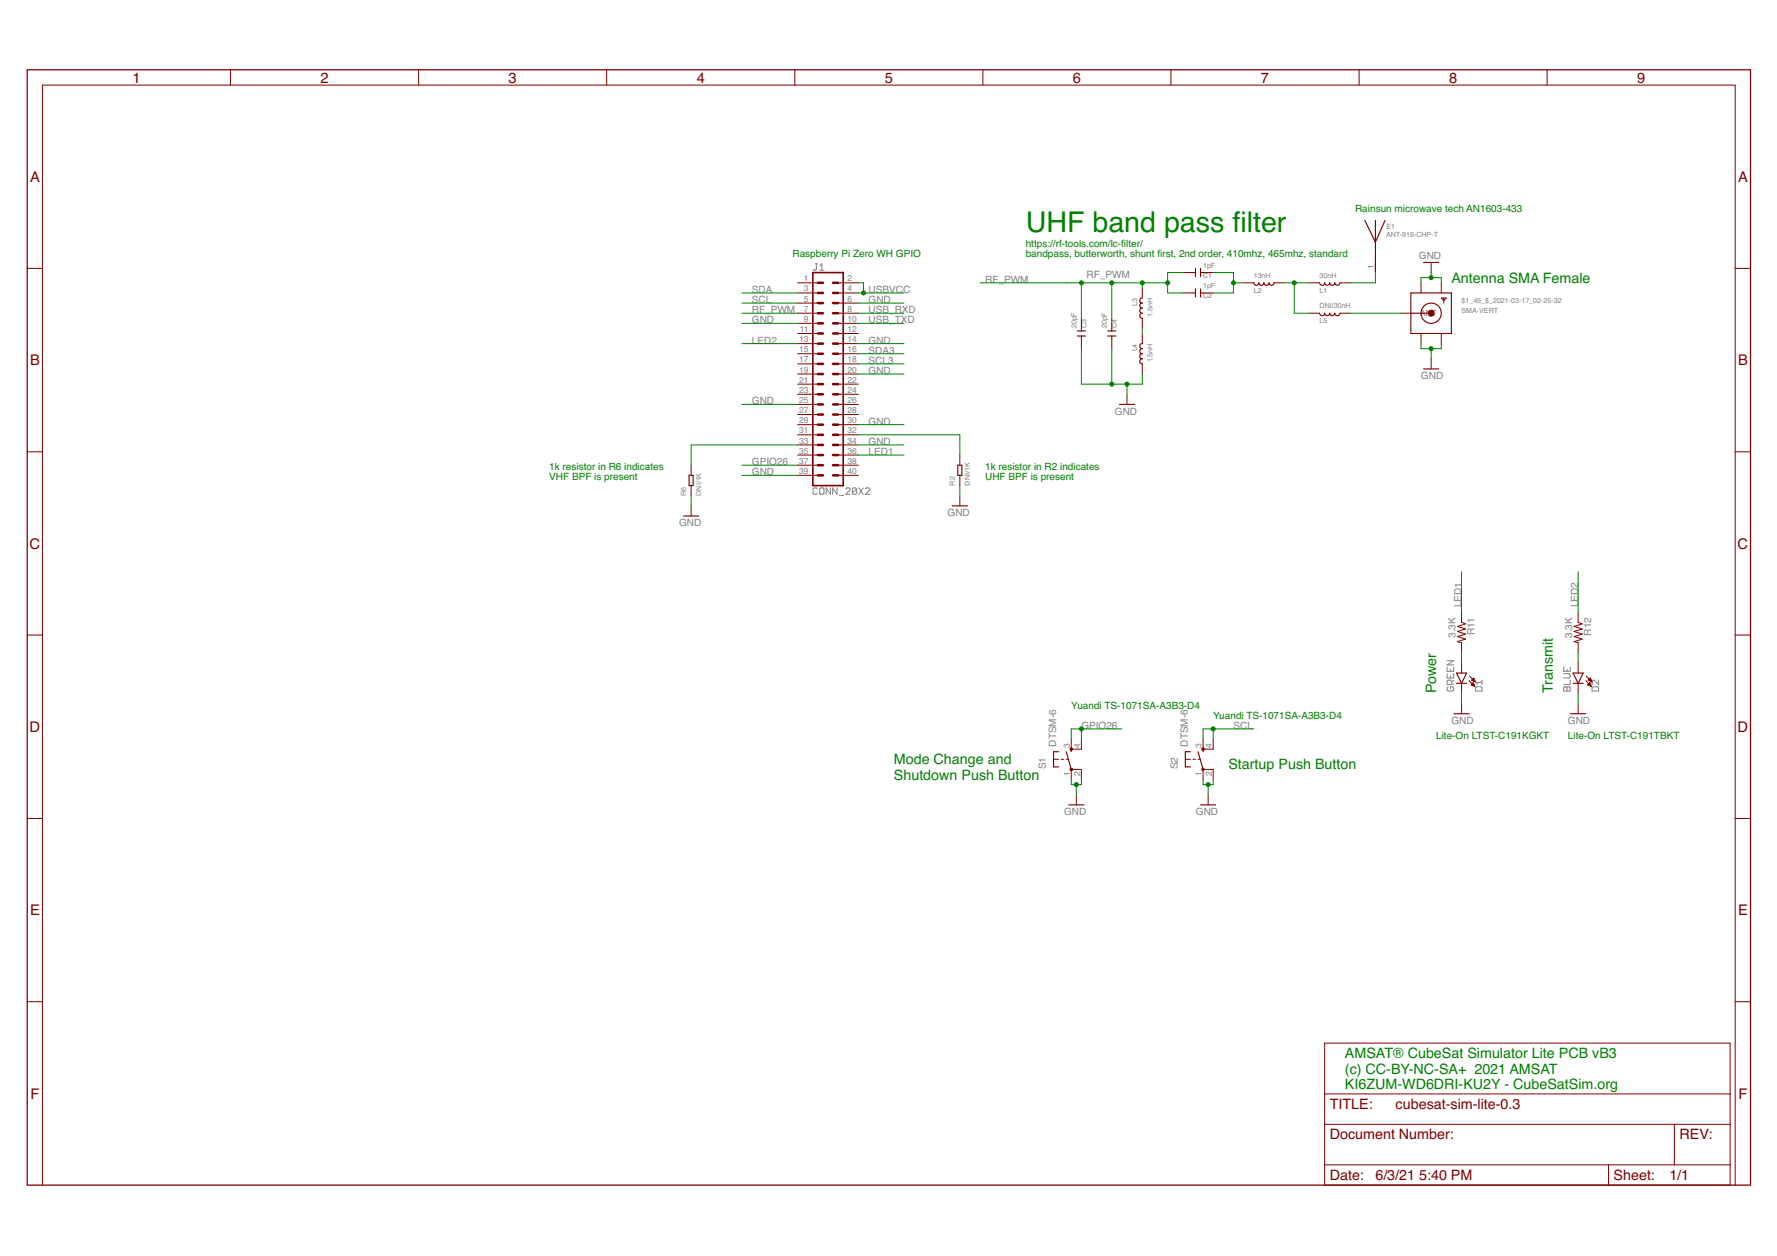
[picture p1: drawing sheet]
<svg xmlns="http://www.w3.org/2000/svg" width="297mm" height="210mm" viewBox="0 0 297 210" stroke-linecap="round" stroke-linejoin="round" font-family="sans-serif">
<g fill="none" stroke="#808080" stroke-width=".17">
<path d="M136.3 44.1h.3M136.5 44.1v.9l-.2 .2-.4-.2M137 45.2h.7M137 44.4l.4-.3v1.1M136.6 81.7l-.1-.2h-.4l-.2 .2v.7l.2 .2h.4l.1-.2M137.2 81.5h.4l.1 .2v.7l-.1 .2h-.4l-.2-.2v-.7zM138.8 81.5v1.1l-.7-1.1v1.1M139.9 81.5v1.1l-.7-1.1v1.1M140.3 82.8h.7M141.4 81.7l.2-.2h.3l.2 .2v.2l-.7 .7h.7M143.2 81.7l-.2-.2h-.4l-.1 .2v.7M143.2 81.7v.7l-.2 .2h-.4l-.1-.2"/>
<path d="M143.2 81.7l-.7 .7M143.6 81.5l.7 1.1M144.3 81.5l-.7 1.1M144.7 81.7l.1-.2h.4l.2 .2v.2l-.7 .7h.7M241.9 111.5v.7h1.1v-.7M241.9 112.6v.7h1.1v-.7M241.9 110.4h1.1l-1.1 .7h1.1M242.1 114.8l-.2 .2v.3l.2 .2h.7l.2-.2v-.3l-.2-.2h-.4v.3M242.4 111.8v.4M242.4 112.9v.4M242.6 114.4v-.5l-.2-.2h-.3l-.2 .2v.5h1.1M243 113.7l-.4 .3"/>
<path d="M246.8 114.8h.7l.2 .2v.5h-1v-.5zM247.7 113.7v.7M247.7 114h-1l.3 .4M261.4 115l.2-.2 .3 .2 .2-.2h.2l.2 .2v.5h-1.1zM261.4 112.6h.9l.2 .2v.3l-.2 .2h-.9M261.4 111.5v.7h1.1v-.7M261.9 111.8v.4M261.9 115v.5M262.5 113.7v.7h-1.1M266.1 115l.2-.2h.7l.2 .2v.5h-1.1zM267.2 113.7v.7l-.7-.7h-.2l-.2 .2v.3l.2 .2"/>
</g>
<path d="M4.6 11.7h288v186.4h-288z" fill="none" stroke="#800000" stroke-width=".21"/>
<g fill="none" stroke="#800000" stroke-width=".17">
<path d="M38.5 11.7v2.5M70 11.7v2.5M101.4 11.7v2.5M132.9 11.7v2.5M164.3 11.7v2.5M195.7 11.7v2.5M227.2 11.7v2.5M258.6 11.7v2.5M4.6 44.9h2.5M133.3 59.1h3.4M133.3 57.4h3.4M133.3 55.7h3.4"/>
<path d="M133.3 54h3.4M133.3 52.3h3.4M133.3 50.7h3.4M133.3 49h3.4M133.3 47.3h3.4M140.1 59.1h3.4M140.1 57.4h3.4M140.1 55.7h3.4M140.1 54h3.4M140.1 52.3h3.4M140.1 50.7h3.4M140.1 49h3.4"/>
<path d="M140.1 47.3h3.4M180.8 53.2v2.1M180.8 56.2v2.1M185.8 53.2v2.1M185.8 56.2v2.1M190.9 48.1v1.7M190.9 53.2v1.7M190.9 55.7v1.7M197.7 49h2.1M197.7 45.6h2.1M200.7 49h2.1M200.7 45.6h2.1"/>
<path d="M207.9 47.3h1.7M213 47.3h1.7M218.9 52.3h1.7M218.9 47.3h1.7M224 52.3h1.7M224 47.3h1.7M229.9 43.9v1.7M234.1 52.3h1.7M237.5 47.3v1.7M237.5 55.7v1.7M239.2 43.9v1.7M239.2 60v1.7"/>
<path d="M240.9 49.8h.9l-.5 .4zM240.9 47.3v1.7M240.9 55.7v1.7M241.3 49.8v.9M290 44.9h2.6M4.6 75.5h2.5M115.5 77.7v1.7M133.3 67.6h3.4M133.3 65.9h3.4M133.3 64.2h3.4M133.3 62.5h3.4M133.3 60.8h3.4"/>
<path d="M133.3 69.3h3.4M133.3 71h3.4M133.3 72.7h3.4M133.3 74.4h3.4M133.3 76.1h3.4M133.3 77.7h3.4M133.3 79.4h3.4M140.1 67.6h3.4M140.1 65.9h3.4M140.1 64.2h3.4M140.1 62.5h3.4M140.1 60.8h3.4"/>
<path d="M140.1 69.3h3.4M140.1 71h3.4M140.1 72.7h3.4M140.1 74.4h3.4M140.1 76.1h3.4M140.1 77.7h3.4M140.1 79.4h3.4M160.4 76.1v1.6M160.4 79.4v1.8M188.4 65.9v1.7M190.9 60.8v1.7M290 75.5h2.6"/>
<path d="M115.5 81.2v1.6M115.5 84.5v1.7M160.4 82.8v1.7M4.6 106.1h2.5M244.3 102.3v1.7l.7 .3-1.4 .4 1.4 .4-1.4 .4 1.4 .5-1.4 .4 1.4 .4-1.4 .4 .7 .2v1.7M244.3 110.8v1.7M244.3 114.2v1.7M244.3 117.6v1.7M245.6 113.7l.9 1M245.7 113l.9 .9M245.9 114.4l.4-.3 .2 .6M245.9 114.4l.6 .3"/>
<path d="M245.9 114.4h.5M246 114.4h.4M246 113.7l.3-.4 .3 .6M246 113.7l.6 .2M246 113.7h.5M246.1 114.3h.2M246.1 113.6h.4M246.1 114.5h.3M246.1 114.2h.2M246.1 113.7h.4M246.1 113.5h.3M246.2 114.2h.1"/>
<path d="M246.2 113.5h.2M246.3 114.6h.2M246.3 113.4h.1M246.3 113.8h.2M246.4 114.7h.1M246.5 113.9h.1M263.8 102.3v1.7l.7 .3-1.4 .4 1.4 .4-1.4 .4 1.4 .5-1.4 .4 1.4 .4-1.4 .4 .7 .2v1.7M263.8 110.8v1.7M263.8 114.2v1.7M263.8 117.6v1.7M265.1 113.7l.9 1M265.2 113l.9 .9"/>
<path d="M265.4 114.4h.5M265.4 114.4l.3-.3 .3 .6M265.4 114.4l.6 .3M265.5 114.4h.4M265.5 113.7h.5M265.5 113.7l.3-.4 .3 .6M265.5 113.7l.6 .2M265.5 114.3h.3M265.6 113.6h.3M265.6 114.5h.3M265.6 114.2h.2M265.6 113.7h.4"/>
<path d="M265.6 113.5h.3M265.7 114.2h.1M265.7 113.5h.2M265.7 114.6h.2M265.8 113.4h.1M265.8 113.8h.2M265.9 114.7h.1M266 113.9h.1M290 106.1h2.6M4.6 136.8h2.5M176.1 126.9h.9M177.4 126.9h.4"/>
<path d="M178.2 126.9h.4M179.1 123.5v1.7h1.7v-1.7M179.1 130.3v-1.7h1.7v1.7M179.9 132.8v1.7M198.1 126.9h.9M199.4 126.9h.4M200.3 126.9h.4M201.1 123.5v1.7h1.7v-1.7M201.1 130.3v-1.7h1.7v1.7M202 132.8v1.7M290 136.8h2.6M4.6 167.4h2.5"/>
<path d="M221.4 174.3h67.8v23.8h-67.8zM290 167.4h2.6M7.1 198.1v-183.9h282.9v183.9M221.4 187.9h67.8M221.4 194.7h67.8M221.4 182.8h67.8M268.9 194.7v3.4M279.9 187.9v6.8"/>
</g>
<g fill="none" stroke="#800000" stroke-width=".42">
<path d="M136.7 59.1h.9M136.7 57.4h.9M136.7 55.7h.9M136.7 54h.9M136.7 52.3h.9M136.7 50.7h.9M136.7 49h.9M136.7 47.3h.9M139.3 59.1h.8M139.3 57.4h.8M139.3 55.7h.8M139.3 54h.8"/>
<path d="M139.3 52.3h.8M139.3 50.7h.8M139.3 49h.8M139.3 47.3h.8M136.7 64.2h.9M136.7 65.9h.9M136.7 67.6h.9M136.7 60.8h.9M136.7 62.5h.9M136.7 76.1h.9M136.7 77.7h.9M136.7 79.4h.9"/>
<path d="M136.7 72.7h.9M136.7 74.4h.9M136.7 71h.9M136.7 69.3h.9M139.3 64.2h.8M139.3 65.9h.8M139.3 67.6h.8M139.3 60.8h.8M139.3 62.5h.8M139.3 76.1h.8M139.3 77.7h.8M139.3 79.4h.8"/>
<path d="M139.3 72.7h.8M139.3 74.4h.8M139.3 71h.8M139.3 69.3h.8"/>
</g>
<path d="M135.9 45.6h5v35.6h-5z" fill="none" stroke="#800000" stroke-width=".28"/>
<g fill="none" stroke="#800000" stroke-width=".19">
<path d="M228.1 36.8l1.8 3.7 1.6-3.7M229.9 36.8v8.8M180.1 56.2h1.3M180.1 55.3h1.3M185.2 56.2h1.3M185.2 55.3h1.3M190.9 49.8a.42 .42 0 0 0-.4 .4 .42 .42 0 0 0 .4 .5 .42 .42 0 0 0-.4 .4 .42 .42 0 0 0 .4 .4 .42 .42 0 0 0-.4 .4 .42 .42 0 0 0 .4 .4 .42 .42 0 0 0-.4 .5 .42 .42 0 0 0 .4 .4M190.9 57.4a.42 .42 0 0 0-.4 .4 .42 .42 0 0 0 .4 .5 .42 .42 0 0 0-.4 .4 .42 .42 0 0 0 .4 .4 .42 .42 0 0 0-.4 .4 .42 .42 0 0 0 .4 .5 .42 .42 0 0 0-.4 .4 .42 .42 0 0 0 .4 .4M199.8 44.9v1.3M199.8 48.3v1.3M200.7 44.9v1.3M200.7 48.3v1.3"/>
<path d="M209.6 47.3a.42 .42 0 0 0 .4 .4 .42 .42 0 0 0 .4-.4 .42 .42 0 0 0 .4 .4 .42 .42 0 0 0 .5-.4 .42 .42 0 0 0 .4 .4 .42 .42 0 0 0 .4-.4 .42 .42 0 0 0 .4 .4 .42 .42 0 0 0 .5-.4M220.6 47.3a.42 .42 0 0 0 .4 .4 .42 .42 0 0 0 .4-.4 .42 .42 0 0 0 .4 .4 .42 .42 0 0 0 .5-.4 .42 .42 0 0 0 .4 .4 .42 .42 0 0 0 .4-.4 .43 .43 0 0 0 .5 .4 .43 .43 0 0 0 .4-.4M220.6 52.3a.42 .42 0 0 0 .4 .5 .42 .42 0 0 0 .4-.5 .42 .42 0 0 0 .4 .5 .42 .42 0 0 0 .5-.5 .42 .42 0 0 0 .4 .5 .42 .42 0 0 0 .4-.5 .43 .43 0 0 0 .5 .5 .43 .43 0 0 0 .4-.5M235.8 49h6.8v6.7h-6.8zM235.8 52.3h3.4M238 43.9h2.5M115.2 79.4h.7v1.8h-.7zM160.1 77.7h.7v1.7h-.7zM187.1 67.6h2.6M238 61.7h2.5M114.3 86.2h2.5M159.2 84.5h2.5"/>
<path d="M243 119.3h2.6M243.5 112.5h1.7l-.9 1.7zM243.5 114.2h1.7M262.5 119.3h2.6M263 114.2h1.6M263 112.5h1.6l-.8 1.7zM177 125.6h-.9v2.6h.9M178.2 125.6l.9 3M178.6 134.5h2.6M179.1 125.2v.4M199 125.6h-.9v2.6h.9M200.3 125.6l.8 3"/>
<path d="M200.7 134.5h2.5M201.1 125.2v.4"/>
<circle cx="239.2" cy="52.3" r="1.69"/>
</g>
<g fill="#800000" stroke="#800000" stroke-width=".17">
<path d="M178.9 128.4h.3v.3h-.3z" fill-rule="evenodd"/>
<path d="M178.9 125h.3v.3h-.3z" fill-rule="evenodd"/>
<path d="M200.9 128.4h.4v.3h-.4z" fill-rule="evenodd"/>
<path d="M200.9 125h.4v.3h-.4z" fill-rule="evenodd"/>
<circle cx="239.2" cy="52.3" r=".51"/>
</g>
<g fill="none" stroke="#008000" stroke-width=".17">
<path d="M124 50.7h9.3M124 57.4h9.3M124 54h9.3M124 49h9.3M124 52.3h9.3M143.5 50.7h7.6M143.5 57.4h7.6M143.5 54h7.6M143.5 49h7.6M143.5 52.3h7.6M143.5 47.3h.8v1.7M143.5 59.1h7.6"/>
<path d="M163.8 47.3h31.4M180.8 58.3v5.9h10.1v-1.7M180.8 47.3v5.9M185.8 47.3v5.9M185.8 58.3v5.9M190.9 47.3v.8M190.9 54.9v.8M197.7 45.6h-2.5v3.4h2.5M202.8 45.6h3.4v3.4h-3.4M206.2 47.3h1.7M214.7 47.3h4.2M216.3 47.3v5h2.6"/>
<path d="M225.7 52.3h8.4M229.9 45.6v1.7h-4.2M237.5 47.3v-.9h3.4v.9M237.5 57.4v.9h3.4v-.9M239.2 45.6v.8M239.2 58.3v1.7M124 79.4h9.3M124 67.6h9.3M124 77.7h9.3M133.3 74.4h-17.8v3.3M143.5 62.5h7.6M143.5 71h7.6"/>
<path d="M143.5 74.4h7.6M143.5 72.7h16.9v3.4M143.5 76.1h7.6M143.5 60.8h7.6M188.4 64.2v1.7M115.5 82.8v1.7M160.4 81.2v1.6M244.3 95.5v6.8M263.8 95.5v6.8M244.3 109.1v1.7M244.3 115.9v1.7M263.8 109.1v1.7"/>
<path d="M263.8 115.9v1.7M179.1 130.3v.8h1.7v-.8M179.9 131.1v1.7M180.8 121.8v1.7M187.5 121.8h-8.4v1.7M201.1 130.3v.8h1.7v-.8M202 131.1v1.7M202.8 121.8v1.7M209.6 121.8h-8.5v1.7"/>
</g>
<g fill="#008000" stroke="#008000" stroke-width=".17">
<circle cx="239.2" cy="46.4" r=".34"/>
<circle cx="239.2" cy="58.3" r=".34"/>
<circle cx="185.8" cy="64.2" r=".34"/>
<circle cx="188.4" cy="64.2" r=".34"/>
<circle cx="179.9" cy="131.1" r=".34"/>
<circle cx="202" cy="131.1" r=".34"/>
<circle cx="202.8" cy="121.8" r=".34"/>
<circle cx="195.2" cy="47.3" r=".34"/>
<circle cx="190.9" cy="47.3" r=".34"/>
<circle cx="185.8" cy="47.3" r=".34"/>
<circle cx="180.8" cy="47.3" r=".34"/>
<circle cx="180.8" cy="121.8" r=".34"/>
<circle cx="216.3" cy="47.3" r=".34"/>
<circle cx="206.2" cy="47.3" r=".34"/>
<circle cx="144.3" cy="49" r=".34"/>
</g>
<g font-size="4.8" fill="#008000">
<text x="171.4" y="38.8">UHF band pass flter</text>
<text x="206" y="38.8">i</text>
</g>
<g font-size="2.5" fill="#800000">
<text x="22.1" y="13.8">1</text>
<text x="53.6" y="13.8">2</text>
<text x="85" y="13.8">3</text>
<text x="116.5" y="13.8">4</text>
<text x="147.9" y="13.8">5</text>
<text x="179.3" y="13.8">6</text>
<text x="210.8" y="13.8">7</text>
<text x="242.2" y="13.8">8</text>
<text x="273.7" y="13.8">9</text>
<text x="5" y="30.4">A</text>
<text x="290.5" y="30.4">A</text>
<text x="5" y="61">B</text>
<text x="290.5" y="61">B</text>
<text x="4.9" y="91.7">C</text>
<text x="290.4" y="91.7">C</text>
<text x="4.9" y="122.3">D</text>
<text x="290.4" y="122.3">D</text>
<text x="5" y="153">E</text>
<text x="290.5" y="153">E</text>
<text x="5.1" y="183.6">F</text>
<text x="290.6" y="183.6">F</text>
</g>
<g font-size="2.4" fill="#008000">
<text x="242.6" y="47.3">Antenna SMA Female</text>
<text x="240.1" y="115.9" transform="rotate(-90 240.1 115.9)">Power</text>
<text x="259.6" y="115.9" transform="rotate(-90 259.6 115.9)">Transmit</text>
<text x="149.4" y="127.7">Mode Change and</text>
<text x="149.4" y="130.3">Shutdown Push Button</text>
<text x="205.3" y="128.6">Startup Push Button</text>
<text x="224.8" y="176.9">AMSAT® CubeSat Simulator Lite PCB vB3</text>
<text x="224.8" y="179.4">(c) CC-BY-NC-SA+ 2021 AMSAT</text>
<text x="224.8" y="182">KI6ZUM-WD6DRI-KU2Y - CubeSatSim.org</text>
</g>
<g font-size="2.4" fill="#800000">
<text x="222.3" y="185.3">TITLE:</text>
<text x="233.3" y="185.3">cubesat-sim-lite-0.3</text>
<text x="222.3" y="190.4">Document Number:</text>
<text x="280.7" y="190.4">REV:</text>
<text x="222.3" y="197.2">Date:</text>
<text x="229.9" y="197.2">6/3/21</text>
<text x="237.2" y="197.2">5:40 PM</text>
<text x="269.7" y="197.2">Sheet:</text>
<text x="279" y="197.2">1/1</text>
</g>
<g font-size="1.7" fill="#008000">
<text x="226.5" y="35.4">Rainsun microwave tech AN1603-433</text>
<text x="171.4" y="41.2">https://rf-tools.com/lc-flter/</text>
<text x="187.4" y="41.2">i</text>
<text x="132.5" y="43">Raspberry Pi Zero WH GPIO</text>
<text x="171.4" y="43">bandpass, butterworth, shunt frst, 2nd order, 410mhz, 465mhz, standard</text>
<text x="193.5" y="43">i</text>
<text x="91.8" y="78.5">1k resistor in R6 indicates</text>
<text x="91.8" y="80.3">VHF BPF is present</text>
<text x="164.7" y="78.5">1k resistor in R2 indicates</text>
<text x="164.7" y="80.3">UHF BPF is present</text>
<text x="179.1" y="118.4">Yuandi TS-1071SA-A3B3-D4</text>
<text x="202.8" y="120.1">Yuandi TS-1071SA-A3B3-D4</text>
<text x="240.1" y="123.5">Lite-On LTST-C191KGKT</text>
<text x="262.1" y="123.5">Lite-On LTST-C191TBKT</text>
</g>
<g font-size="1.7" fill="#808080">
<text x="164.7" y="47.3">RF_PWM</text>
<text x="181.6" y="46.4">RF_PWM</text>
<text x="237.2" y="43.4">GND</text>
<text x="125.7" y="50.6">SCL</text>
<text x="125.7" y="48.9">SDA</text>
<text x="125.7" y="52.3">RF_PWM</text>
<text x="145.2" y="50.6">GND</text>
<text x="145.2" y="48.9">USBVCC</text>
<text x="145.2" y="52.3">USB_RXD</text>
<text x="125.7" y="54">GND</text>
<text x="125.7" y="57.4">LED2</text>
<text x="145.2" y="57.4">GND</text>
<text x="145.2" y="59.1">SDA3</text>
<text x="145.2" y="54">USB_TXD</text>
<text x="145.2" y="62.5">GND</text>
<text x="145.2" y="60.8">SCL3</text>
<text x="237.5" y="63.4">GND</text>
<text x="125.7" y="67.6">GND</text>
<text x="145.2" y="71">GND</text>
<text x="186.4" y="69.3">GND</text>
<text x="125.7" y="77.8">GPIO26</text>
<text x="145.2" y="74.4">GND</text>
<text x="145.2" y="76.1">LED1</text>
<text x="125.7" y="79.4">GND</text>
<text x="113.5" y="87.9">GND</text>
<text x="158.4" y="86.2">GND</text>
<text x="244.3" y="101.5" transform="rotate(-90 244.3 101.5)">LED1</text>
<text x="263.8" y="101.5" transform="rotate(-90 263.8 101.5)">LED2</text>
<text x="243.3" y="106.6" transform="rotate(-90 243.3 106.6)">3.3K</text>
<text x="246.5" y="106.1" transform="rotate(-90 246.5 106.1)">R11</text>
<text x="262.8" y="106.6" transform="rotate(-90 262.8 106.6)">3.3K</text>
<text x="266" y="106.2" transform="rotate(-90 266 106.2)">R12</text>
<text x="176.5" y="124.8" transform="rotate(-90 176.5 124.8)">DTSM-6</text>
<text x="180.8" y="121.8">GPIO26</text>
<text x="198.6" y="124.8" transform="rotate(-90 198.6 124.8)">DTSM-6</text>
<text x="206.2" y="121.8">SCL</text>
<text x="242.6" y="121">GND</text>
<text x="262.1" y="121">GND</text>
<text x="174.8" y="128.6" transform="rotate(-90 174.8 128.6)">S1</text>
<text x="196.9" y="128.6" transform="rotate(-90 196.9 128.6)">S2</text>
<text x="177.9" y="136.2">GND</text>
<text x="199.9" y="136.2">GND</text>
</g>
<g font-size="1.4" fill="#808080">
<text x="134.4" y="47">1</text>
<text x="141.7" y="47">2</text>
<text x="229.7" y="44.9" transform="rotate(-90 229.7 44.9)">1</text>
<text x="134.4" y="48.7">3</text>
<text x="134.4" y="50.4">5</text>
<text x="134.4" y="52.1">7</text>
<text x="134.4" y="53.8">9</text>
<text x="141.7" y="53.8">10</text>
<text x="141.7" y="52.1">8</text>
<text x="141.7" y="50.4">6</text>
<text x="141.7" y="48.7">4</text>
<text x="237.4" y="52.8">ANT</text>
<text x="133.6" y="57.2">13</text>
<text x="133.6" y="58.9">15</text>
<text x="133.7" y="55.5">11</text>
<text x="141.7" y="58.9">16</text>
<text x="141.7" y="57.2">14</text>
<text x="141.7" y="55.5">12</text>
<text x="133.6" y="60.6">17</text>
<text x="133.6" y="62.3">19</text>
<text x="133.6" y="64">21</text>
<text x="133.6" y="65.7">23</text>
<text x="141.7" y="65.7">24</text>
<text x="141.7" y="64">22</text>
<text x="141.7" y="62.3">20</text>
<text x="141.7" y="60.6">18</text>
<text x="133.6" y="67.4">25</text>
<text x="133.6" y="69">27</text>
<text x="133.6" y="70.7">29</text>
<text x="141.7" y="67.4">26</text>
<text x="141.7" y="69">28</text>
<text x="141.7" y="70.7">30</text>
<text x="133.6" y="72.4">31</text>
<text x="133.6" y="74.1">33</text>
<text x="133.6" y="75.8">35</text>
<text x="133.6" y="77.5">37</text>
<text x="141.7" y="72.4">32</text>
<text x="141.7" y="74.1">34</text>
<text x="141.7" y="75.8">36</text>
<text x="141.7" y="77.5">38</text>
<text x="133.6" y="79.2">39</text>
<text x="141.7" y="79.2">40</text>
<text x="178.8" y="125" transform="rotate(-90 178.8 125)">3</text>
<text x="180.5" y="125" transform="rotate(-90 180.5 125)">4</text>
<text x="200.9" y="125" transform="rotate(-90 200.9 125)">3</text>
<text x="202.6" y="125" transform="rotate(-90 202.6 125)">4</text>
<text x="178.8" y="129.6" transform="rotate(-90 178.8 129.6)">1</text>
<text x="180.5" y="129.6" transform="rotate(-90 180.5 129.6)">2</text>
<text x="200.9" y="129.6" transform="rotate(-90 200.9 129.6)">1</text>
<text x="202.6" y="129.6" transform="rotate(-90 202.6 129.6)">2</text>
</g>
<g font-size="1.2" fill="#808080">
<text x="231.7" y="39.6">ANT-916-CHP-T</text>
<text x="231.8" y="38.3">E1</text>
<text x="201.1" y="44.7">1pF</text>
<text x="201.1" y="46.4">C1</text>
<text x="209.6" y="46.4">13nH</text>
<text x="220.6" y="46.4">30nH</text>
<text x="190.1" y="51.1" transform="rotate(-90 190.1 51.1)">L3</text>
<text x="192.6" y="53" transform="rotate(-90 192.6 53)">1.5nH</text>
<text x="201.1" y="48.1">1pF</text>
<text x="201.1" y="49.8">C2</text>
<text x="209.6" y="48.9">L2</text>
<text x="220.6" y="51.5">DNI/30nH</text>
<text x="220.6" y="48.9">L1</text>
<text x="244.3" y="50.6">$1_45_$_2021-03-17_02-25-32</text>
<text x="244.3" y="52.3">SMA-VERT</text>
<text x="179.9" y="54.9" transform="rotate(-90 179.9 54.9)">20pF</text>
<text x="181.6" y="54.9" transform="rotate(-90 181.6 54.9)">C3</text>
<text x="185" y="54.9" transform="rotate(-90 185 54.9)">20pF</text>
<text x="186.7" y="54.9" transform="rotate(-90 186.7 54.9)">C4</text>
<text x="190.1" y="58.7" transform="rotate(-90 190.1 58.7)">L4</text>
<text x="220.6" y="54">L5</text>
<text x="192.6" y="60.6" transform="rotate(-90 192.6 60.6)">1.5nH</text>
<text x="114.7" y="82.8" transform="rotate(-90 114.7 82.8)">R6</text>
<text x="117.2" y="82.8" transform="rotate(-90 117.2 82.8)">DNI/1K</text>
<text x="159.6" y="81.1" transform="rotate(-90 159.6 81.1)">R2</text>
<text x="162.1" y="81.1" transform="rotate(-90 162.1 81.1)">DNI/1K</text>
</g>
</svg>
